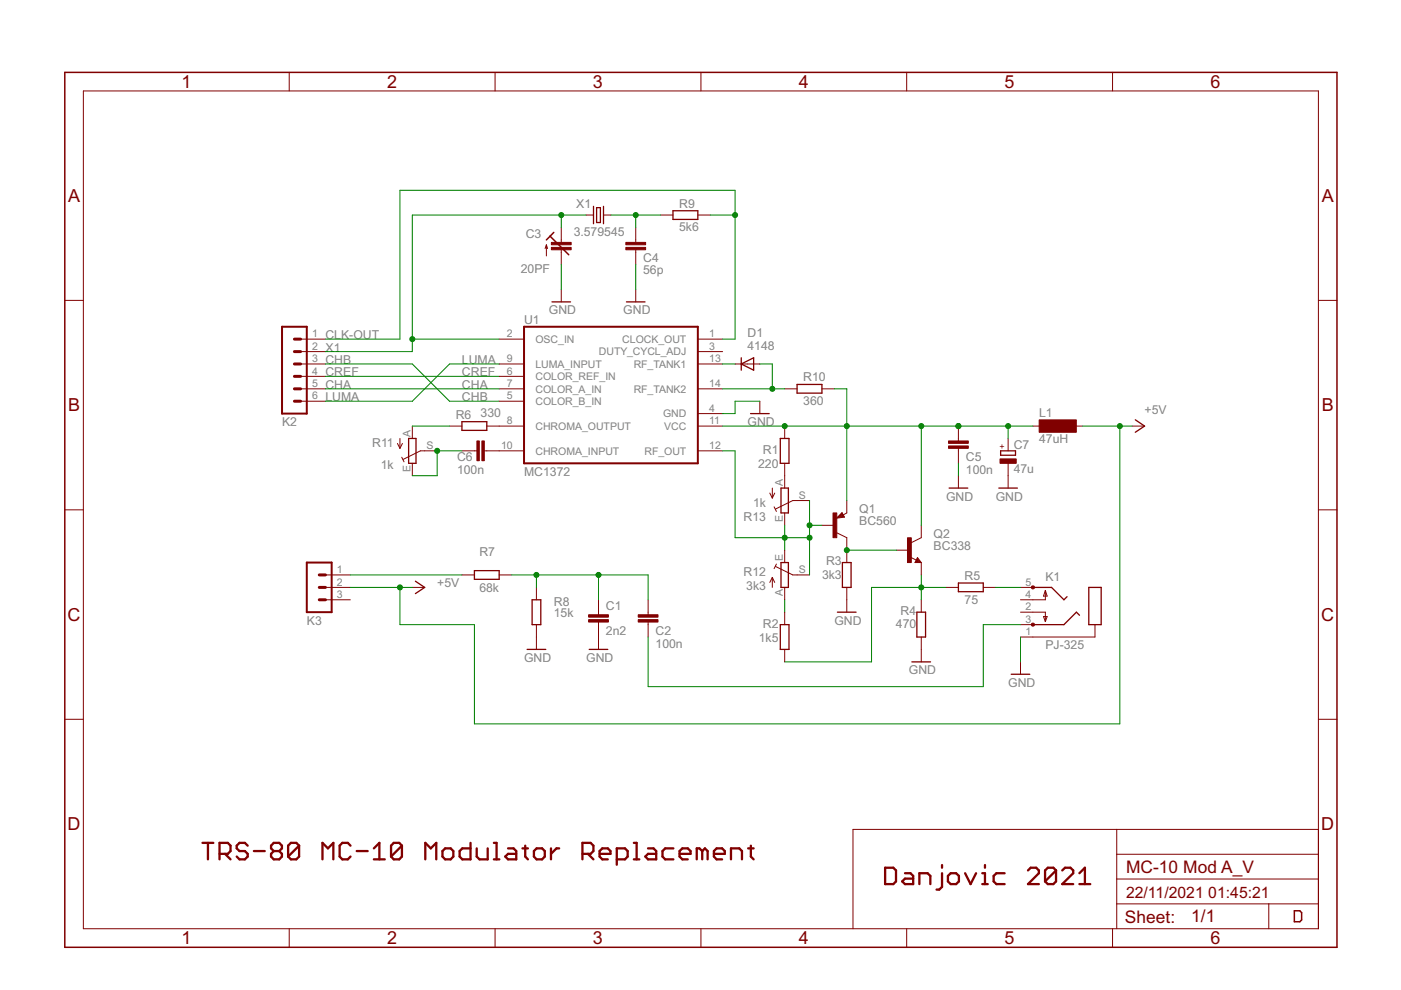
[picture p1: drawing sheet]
<svg xmlns="http://www.w3.org/2000/svg" width="297mm" height="210mm" viewBox="0 0 297 210" stroke-linecap="round" stroke-linejoin="round" font-family="sans-serif">
<g fill="none" stroke="#800000" stroke-width=".49">
<path d="M42.9 178.7h2.3M44.1 178.7v3.5M52.5 179.3l-.6-.6h-1.1l-.6 .6v.6l.6 .5h1.1l.6 .6v.6l-.6 .6h-1.1l-.6-.6M63.4 179.3l-.6-.6h-1.1l-.6 .6v2.3M63.4 179.3v2.3l-.6 .6h-1.1l-.6-.6M63.4 179.3l-2.3 2.3M74.3 179.3l-.6-.6h-1.1l-.6 .6v2.3l.6 .6h1.1l.6-.6M79.3 179.9l1.1-1.2v3.5M85.2 179.3l-.6-.6h-1.1l-.6 .6v2.3M85.2 179.3v2.3l-.6 .6h-1.1l-.6-.6M85.2 179.3l-2.3 2.3M99.8 178.7v3.5h-1.8l-.5-.6v-1.2l.5-.5h1.8"/>
<path d="M101.1 179.9v1.7l.6 .6h1.7v-2.3M104.7 178.7h.6v3.5M107.7 179.9h1.2l.6 .5v1.8h-1.8l-.6-.6 .6-.6h1.8M110.8 179.9h1.1M111.4 179.3v2.3l.5 .6M116.8 179.9v2.3M118.6 179.9h-.6l-1.2 1.1M134.4 178.7h.6v3.5M137.4 179.9h1.2l.5 .5v1.8h-1.7l-.6-.6 .6-.6h1.7M142.8 179.9h-1.8l-.5 .5v1.2l.5 .6h1.8M158.6 179.9h1.2M159.2 179.3v2.3l.6 .6"/>
<path d="M46.5 181h1.8l.6-.6v-1.1l-.6-.6h-1.8v3.5M47.7 181l1.2 1.2M53.8 180.4h2.3M58 180.4l-.5-.5v-.6l.5-.6h1.2l.6 .6v.6l-.6 .5M58 180.4h1.2M58 180.4l-.5 .6v.6l.5 .6h1.2l.6-.6v-.6l-.6-.6M68.4 182.2v-3.5l1.1 1.2 1.2-1.2v3.5M75.6 180.4h2.4M79.3 182.2h2.3M90.2 182.2v-3.5l1.1 1.2 1.2-1.2v3.5M93.8 180.4l.6-.5h1.1l.6 .5v1.2l-.6 .6h-1.1l-.6-.6zM104.7 182.2h1.2"/>
<path d="M113.2 180.4l.6-.5h1.1l.6 .5v1.2l-.6 .6h-1.1l-.6-.6zM123.5 181h1.7l.6-.6v-1.1l-.6-.6h-1.7v3.5M124.7 181l1.1 1.2M127.1 181h2.3v-.6l-.5-.5h-1.2l-.6 .5v1.2l.6 .6h1.2M130.8 182.2h1.7l.6-.6v-1.2l-.6-.5h-1.7v3.4M134.4 182.2h1.2M144.1 181h2.3v-.6l-.6-.5h-1.1l-.6 .5v1.2l.6 .6h1.1M148.9 180.4l-.6-.5h-.6v2.3M148.9 180.4v1.8M148.9 180.4l.6-.5 .5 .5v1.8M151.4 181h2.3v-.6l-.6-.5h-1.2l-.5 .5v1.2l.5 .6h1.2M155 182.2v-2.3h1.7l.6 .5v1.8"/>
<path d="M187.7 184h1.7l.6 .6v2.3l-.6 .6h-1.7zM191.9 185.1h1.1l.6 .6v1.8h-1.7l-.6-.6 .6-.6h1.7M194.9 187.5v-2.4h1.8l.6 .6v1.8M199.7 185.1v2.9l-.6 .6h-.5M199.7 183.4v.6M201 185.7l.6-.6h1.1l.6 .6v1.2l-.6 .6h-1.1l-.6-.6zM204.6 185.1l1.2 2.4 1.1-2.4M208.3 187.5h1.1M208.3 185.1h.5v2.4M208.8 183.4v.6M213 185.1h-1.7l-.6 .6v1.2l.6 .6h1.7M218 184.6l.5-.6h1.2l.6 .6v.5l-2.3 2.4h2.3"/>
<path d="M223.9 184.6v2.3l-.6 .6h-1.1l-.6-.6M223.9 184.6l-.6-.6h-1.1l-.6 .6v2.3M223.9 184.6l-2.3 2.3M225.2 184.6l.6-.6h1.1l.6 .6v.5l-2.3 2.4h2.3M228.9 187.5h2.3M228.9 185.1l1.1-1.1v3.5"/>
</g>
<path d="M13.7 15.3h269.8v185.6h-269.8zM116.6 50.1l4 3.9M116.6 50.1l-.8 .8M117.4 49.3l-.8 .8M274.4 193.1h1.2l.4 .4v1.6l-.4 .3h-1.2z" fill="none" stroke="#800000" stroke-width=".32"/>
<path d="M59.8 69.3h5.2v18.4h-5.2zM111.1 69.3h36.9v28.9h-36.9zM65 119.3h5.3v10.5h-5.3z" fill="none" stroke="#800000" stroke-width=".42"/>
<g fill="none" stroke="#800000" stroke-width=".21">
<path d="M17.7 19.3h261.8v177.6h-261.8zM61.3 15.3v4M105 15.3v4M148.6 15.3v4M192.2 15.3v4M235.9 15.3v4M115.8 51.9v2.4M115.8 51.9l-.2 .8M115.8 51.9l.3 .8M119 48.2v3.2M119 53v3.1M124.3 45.6h1.5"/>
<path d="M128 45.6h1.5M134.8 48.2v3.2M134.8 53v3.1M140.1 45.6h2.6M148 45.6h2.6M13.7 63.7h4M63.7 71.9h5.3M63.7 77.2h5.3M63.7 74.5h5.3M63.7 79.8h5.3M105.8 71.9h5.3M105.8 77.2h5.3"/>
<path d="M105.8 79.8h5.3M119 61.4v2.6M134.8 61.4v2.6M148 71.9h5.2M148 77.2h5.2M148 74.5h5.2M155.9 77.2h5.2M279.5 63.7h4M63.7 82.4h5.3M63.7 85.1h5.3M84.3 94l.5 1.1M84.8 93v2.1"/>
<path d="M85.2 96.9l.5 1M85.3 94l-.5 1.1M87.4 90.3v2.7M87.4 98.2v2.7M92.7 95.6h-3.6l-3.6 1.8M95.3 90.3h2.6M97.9 95.6h3.2M102.7 95.6h8.4M103.2 90.3h7.9M105.8 82.4h5.3M105.8 85.1h5.3M148 95.6h5.2"/>
<path d="M148 82.4h5.2M148 87.7h5.2M148 90.3h5.2M161.1 85.1v2.6M166.4 82.4h2.6M166.4 90.3v2.7M166.4 98.2v5.3M174.3 82.4h2.6M203.2 90.3v3.2M203.2 95.1v3.1M213.7 93v2.6M213.7 98.2v5.3"/>
<path d="M219 90.3h2.6M226.9 90.3h2.6M240.1 90.3h2.6M13.7 108.1h4M163.2 104.5l.5 1.1M163.7 103.5v2.1M164.1 107.5l.5 .9M164.3 104.5l-.6 1.1M164.6 119.6l-.5 1M166.4 108.8v2.6M166.4 116.6v2.7M171.6 106.1h-3.5l-3.7 1.8"/>
<path d="M174.3 111.4h2.6M177.4 113l2.1 1v5.3M178.5 108.7l.5 .9-1.6 .3zM179.5 106.1v2.7l-.7 .4M190.1 116.6h2.6M193 118.1l1.3 .7M194.5 118.2l.8 1.1h-1.3zM195.3 111.4v2.6l-2.1 1.1M195.3 119.3v2.6M203.2 100.9v2.6M279.5 108.1h4M69 121.9h5.3"/>
<path d="M69 124.5h5.3M69 127.2h5.3M87.4 124.5h2.6M97.9 121.9h2.7M105.8 121.9h2.7M113.7 124.5v2.7M113.7 132.4v5.3M126.9 127.2v3.1M126.9 131.9v5.8M137.4 127.2v3.1M137.4 131.9v3.2M163.7 122.4v2.1"/>
<path d="M163.7 122.4l-.5 1.1M163.7 122.4l.6 1.1M164.4 120.1l3.7 1.8h3.5M166.4 124.5v2.7M166.4 129.8v2.6M166.4 137.7v2.6M179.5 124.5v5.3M195.3 127.2v2.6M195.3 135.1v5.2M200.6 124.5h2.6M208.5 124.5h2.6M216.4 124.5h2.6"/>
<path d="M216.4 129.8h5.2v2M216.4 132.4h2.6M221.2 130.7h.8l-.4 1.1zM221.6 125.2v2h-5.2M221.6 125.2l.4 1.2h-.8zM232.2 132.4v2.7h-15.8M13.7 152.5h4M216.4 140.3v2.7M279.5 152.5h4M236.8 175.9v21M279.5 175.9h-98.7v21M61.3 196.9v4"/>
<path d="M105 196.9v4M148.6 196.9v4M192.2 196.9v4M235.9 196.9v4M236.8 191.6h42.7M236.8 186.4h42.7M236.8 181.1h42.7M269 191.6v5.3"/>
</g>
<g fill="#800000" stroke="#800000" stroke-width=".21">
<path d="M132.7 52.5h4.2v.5h-4.2z"/>
<path d="M132.7 51.4h4.2v.5h-4.2z"/>
<path d="M102.2 93.5h.5v4.2h-.5z"/>
<path d="M101.1 93.5h.5v4.2h-.5z"/>
<path d="M201.1 94.6h4.2v.5h-4.2z"/>
<path d="M201.1 93.5h4.2v.5h-4.2z"/>
<path d="M176.6 108.8h.8v5.2h-.8z"/>
<path d="M192.4 114h.8v5.3h-.8z"/>
<path d="M135.3 131.4h4.2v.5h-4.2z"/>
<path d="M135.3 130.3h4.2v.6h-4.2z"/>
<path d="M124.8 131.4h4.2v.5h-4.2z"/>
<path d="M124.8 130.3h4.2v.6h-4.2z"/>
<path d="M220.3 89h7.9v2.7h-7.9z"/>
<path d="M116.9 52.5h4.2v.5h-4.2z"/>
<path d="M116.9 51.4h4.2v.5h-4.2z"/>
<path d="M212 97.3h3.5v.9h-3.5z"/>
</g>
<g fill="none" stroke="#800000" stroke-width=".28">
<path d="M125.8 43.8v3.6M126.5 44h.8v3.2h-.8zM128 43.8v3.6M142.7 44.7h5.3v1.8h-5.3zM117 64h4M132.8 64h4M157.2 77.2l2.6-1.3v2.6zM157.2 75.9v2.6M86.6 93h1.6v5.2h-1.6zM97.9 89.4h5.3v1.8h-5.3zM159.1 87.7h4M165.4 93h1.9v5.2h-1.9z"/>
<path d="M169 81.5h5.3v1.9h-5.3zM212.2 95.6h3.1v.9h-3.1zM240.7 89l2 1.3-2 1.4M165.6 103.5h1.6v5.3h-1.6zM165.6 119.3h1.6v5.2h-1.6zM178.5 109.4h-.4l.4-.2 .2 .3-1 .2 .8-.8 .4 .6M178.6 119.3h1.8v5.2h-1.8zM194.5 118.7l.1 .3h-.3l.2-.5 .6 .6h-.8M201.2 103.5h4M211.8 103.5h3.9M88.1 123.2l1.9 1.3-1.9 1.4M100.6 121h5.2v1.8h-5.2z"/>
<path d="M111.8 137.7h3.9M112.8 127.2h1.9v5.2h-1.9zM124.9 137.7h4M165.4 132.4h1.9v5.3h-1.9zM177.5 129.8h4M194.4 129.8h1.8v5.3h-1.8zM203.2 123.6h5.3v1.9h-5.3zM219 124.5h3.9l2.7 2.7 .6-.7M228.9 130.5l-.7-.7-2.6 2.6h-6.6M230.8 124.5h2.7v7.9h-2.7zM193.3 140.3h4M214.4 143h3.9"/>
</g>
<path d="M62.4 77.2h1.3M62.4 74.5h1.3M62.4 71.9h1.3M62.4 79.8h1.3M62.4 82.4h1.3M62.4 85.1h1.3M67.7 127.2h1.3M67.7 124.5h1.3M67.7 121.9h1.3" fill="none" stroke="#800000" stroke-width=".63"/>
<g fill="#800000" stroke="#800000" stroke-width=".21">
<path d="M218.8 132.2h.4v.5h-.4z" fill-rule="evenodd"/>
<path d="M218.8 124.3h.4v.5h-.4z" fill-rule="evenodd"/>
</g>
<g fill="none" stroke="#008000" stroke-width=".21">
<path d="M119 45.6v2.6M119 56.1v5.3M124.3 45.6h-36.9v28.9h-18.4M129.5 45.6h10.6M134.8 45.6v2.6M134.8 56.1v5.3M150.6 45.6h5.3M69 71.9h15.8v-31.6h71.1v31.6h-2.7M69 77.2h18.4l7.9 7.9h10.5M69 79.8h36.8M87.4 71.9h18.4M105.8 77.2h-10.5l-7.9 7.9h-18.4"/>
<path d="M153.2 77.2h2.7M161.1 77.2h2.6v5.2M69 82.4h36.8M87.4 90.3h7.9M97.9 95.6h-5.2v5.3h-5.3M153.2 90.3h65.8M153.2 95.6h2.7v18.4h15.7M153.2 82.4h13.2M161.1 85.1h-5.2v2.6h-2.7M176.9 82.4h2.6v23.7M195.3 90.3v21.1M203.2 98.2v2.7"/>
<path d="M213.7 90.3v2.7M229.5 90.3h10.6M237.4 90.3v63.2h-136.8v-21.1h-15.8v-7.9M166.4 111.4v5.2M171.6 106.1v15.8M171.6 111.4h2.7M179.5 116.6h10.6M74.3 124.5h13.1M74.3 121.9h23.6M108.5 121.9h28.9v5.3M113.7 121.9v2.6M126.9 121.9v5.3"/>
<path d="M166.4 127.2v2.6M195.3 121.9v5.3M200.6 124.5h-15.8v15.8h-18.4M211.1 124.5h5.3M216.4 132.4h-7.9v13.2h-71.1v-10.5M216.4 135.1v5.2"/>
</g>
<g fill="#008000" stroke="#008000" stroke-width=".21">
<circle cx="84.8" cy="124.5" r=".53"/>
<circle cx="237.4" cy="90.3" r=".53"/>
<circle cx="155.9" cy="45.6" r=".53"/>
<circle cx="119" cy="45.6" r=".53"/>
<circle cx="87.4" cy="71.9" r=".53"/>
<circle cx="134.8" cy="45.6" r=".53"/>
<circle cx="203.2" cy="90.3" r=".53"/>
<circle cx="166.4" cy="90.3" r=".53"/>
<circle cx="179.5" cy="90.3" r=".53"/>
<circle cx="195.3" cy="90.3" r=".53"/>
<circle cx="213.7" cy="90.3" r=".53"/>
<circle cx="163.7" cy="82.4" r=".53"/>
<circle cx="166.4" cy="114" r=".53"/>
<circle cx="171.6" cy="111.4" r=".53"/>
<circle cx="171.6" cy="114" r=".53"/>
<circle cx="179.5" cy="116.6" r=".53"/>
<circle cx="195.3" cy="124.5" r=".53"/>
<circle cx="113.7" cy="121.9" r=".53"/>
<circle cx="126.9" cy="121.9" r=".53"/>
<circle cx="92.7" cy="95.6" r=".53"/>
</g>
<g font-size="4.3" fill="#800000">
<text x="38.4" y="18.7">1</text>
<text x="82.1" y="18.7">2</text>
<text x="125.7" y="18.7">3</text>
<text x="169.4" y="18.7">4</text>
<text x="213" y="18.7">5</text>
<text x="256.6" y="18.7">6</text>
<text x="14.4" y="42.8">A</text>
<text x="280.2" y="42.8">A</text>
<text x="14.4" y="87.2">B</text>
<text x="280.2" y="87.2">B</text>
<text x="14.3" y="131.7">C</text>
<text x="280.1" y="131.7">C</text>
<text x="14.3" y="176.1">D</text>
<text x="280.1" y="176.1">D</text>
<text x="38.4" y="200.2">1</text>
<text x="82.1" y="200.2">2</text>
<text x="125.7" y="200.2">3</text>
<text x="169.4" y="200.2">4</text>
<text x="213" y="200.2">5</text>
<text x="256.6" y="200.2">6</text>
</g>
<g font-size="4.1" fill="#800000">
<text x="238.7" y="185.1">MC-10 Mod A_V</text>
<text x="238.5" y="195.7">Sheet:</text>
<text x="252.6" y="195.6">1/1</text>
</g>
<g font-size="3.7" fill="#800000">
<text x="238.7" y="190.3">22/11/2021</text>
<text x="256.2" y="190.3">01:45:21</text>
</g>
<g font-size="2.9" fill="#808080">
<text x="122.2" y="44">X1</text>
<text x="144" y="44">R9</text>
<text x="111.5" y="50.5">C3</text>
<text x="121.6" y="50.1">3.579545</text>
<text x="144" y="49">5k6</text>
<text x="110.4" y="57.8">20PF</text>
<text x="136.4" y="58.1">56p</text>
<text x="136.4" y="55.5">C4</text>
<text x="69" y="71.9">CLK-OUT</text>
<text x="111.1" y="68.6">U1</text>
<text x="116.4" y="66.6">GND</text>
<text x="132.2" y="66.6">GND</text>
<text x="158.5" y="71.4">D1</text>
<text x="69" y="74.5">X1</text>
<text x="69" y="77.2">CHB</text>
<text x="97.9" y="77.2">LUMA</text>
<text x="158.5" y="74.3">4148</text>
<text x="69" y="79.8">CREF</text>
<text x="69" y="82.4">CHA</text>
<text x="97.9" y="79.8">CREF</text>
<text x="97.9" y="82.4">CHA</text>
<text x="170.3" y="80.9">R10</text>
<text x="69" y="85.1">LUMA</text>
<text x="96.6" y="88.8">R6</text>
<text x="97.9" y="85.1">CHB</text>
<text x="101.9" y="88.5">330</text>
<text x="170.3" y="85.9">360</text>
<text x="220.3" y="88.5">L1</text>
<text x="242.7" y="87.7">+5V</text>
<text x="59.8" y="90.3">K2</text>
<text x="78.9" y="94.7">R11</text>
<text x="158.5" y="90.3">GND</text>
<text x="214.9" y="95.1">C7</text>
<text x="220.3" y="94">47uH</text>
<text x="80.7" y="99.5">1k</text>
<text x="96.9" y="100.5">100n</text>
<text x="96.9" y="97.8">C6</text>
<text x="111.1" y="100.9">MC1372</text>
<text x="160.7" y="99.3">220</text>
<text x="161.7" y="96.4">R1</text>
<text x="204.8" y="100.5">100n</text>
<text x="204.8" y="97.8">C5</text>
<text x="214.9" y="100.4">47u</text>
<text x="159.7" y="107.4">1k</text>
<text x="200.6" y="106.1">GND</text>
<text x="211.1" y="106.1">GND</text>
<text x="157.7" y="110.5">R13</text>
<text x="182.2" y="111.4">BC560</text>
<text x="182.2" y="108.8">Q1</text>
<text x="101.6" y="118">R7</text>
<text x="175.2" y="119.8">R3</text>
<text x="197.9" y="116.6">BC338</text>
<text x="197.9" y="114">Q2</text>
<text x="92.7" y="124.5">+5V</text>
<text x="101.6" y="125.6">68k</text>
<text x="157.7" y="122">R12</text>
<text x="158.2" y="125.1">3k3</text>
<text x="174.3" y="122.7">3k3</text>
<text x="204.5" y="123">R5</text>
<text x="221.6" y="123.2">K1</text>
<text x="117.4" y="130.9">15k</text>
<text x="117.4" y="128.5">R8</text>
<text x="128.5" y="129.4">C1</text>
<text x="190.9" y="130.3">R4</text>
<text x="204.5" y="128">75</text>
<text x="65.1" y="132.4">K3</text>
<text x="128.5" y="134.7">2n2</text>
<text x="139" y="137.3">100n</text>
<text x="139" y="134.7">C2</text>
<text x="160.9" y="136.1">1k5</text>
<text x="161.7" y="133.2">R2</text>
<text x="176.9" y="132.4">GND</text>
<text x="189.9" y="133.2">470</text>
<text x="221.6" y="137.7">PJ-325</text>
<text x="111.1" y="140.3">GND</text>
<text x="124.3" y="140.3">GND</text>
<text x="192.7" y="143">GND</text>
<text x="213.7" y="145.6">GND</text>
</g>
<g font-size="2.5" fill="#808080">
<text x="66.2" y="71.5">1</text>
<text x="107.5" y="71.5">2</text>
<text x="150.4" y="71.5">1</text>
<text x="66.2" y="74.2">2</text>
<text x="66.2" y="76.8">3</text>
<text x="107.5" y="76.8">9</text>
<text x="113.5" y="72.7">OSC_IN</text>
<text x="113.5" y="78">LUMA_INPUT</text>
<text x="127" y="75.3">DUTY_CYCL_ADJ</text>
<text x="131.9" y="72.7">CLOCK_OUT</text>
<text x="134.4" y="78">RF_TANK1</text>
<text x="150.4" y="76.8">13</text>
<text x="150.4" y="74.2">3</text>
<text x="66.2" y="79.4">4</text>
<text x="66.2" y="82.1">5</text>
<text x="107.5" y="79.4">6</text>
<text x="107.5" y="82.1">7</text>
<text x="113.5" y="80.6">COLOR_REF_IN</text>
<text x="113.5" y="83.2">COLOR_A_IN</text>
<text x="134.4" y="83.2">RF_TANK2</text>
<text x="150.4" y="82.1">14</text>
<text x="66.2" y="84.7">6</text>
<text x="107.5" y="90">8</text>
<text x="107.5" y="84.7">5</text>
<text x="113.5" y="85.9">COLOR_B_IN</text>
<text x="140.6" y="88.5">GND</text>
<text x="150.4" y="87.3">4</text>
<text x="150.4" y="90">11</text>
<text x="87.1" y="92.6" transform="rotate(-90 87.1 92.6)">A</text>
<text x="90.4" y="95.2">S</text>
<text x="106.2" y="95.2">10</text>
<text x="113.5" y="91.1">CHROMA_OUTPUT</text>
<text x="140.8" y="91.1">VCC</text>
<text x="150.4" y="95.2">12</text>
<text x="87.1" y="100.1" transform="rotate(-90 87.1 100.1)">E</text>
<text x="113.5" y="96.4">CHROMA_INPUT</text>
<text x="136.6" y="96.4">RF_OUT</text>
<text x="166" y="103.1" transform="rotate(-90 166 103.1)">A</text>
<text x="169.4" y="105.8">S</text>
<text x="166" y="110.6" transform="rotate(-90 166 110.6)">E</text>
<text x="166" y="118.9" transform="rotate(-90 166 118.9)">E</text>
<text x="71.4" y="121.5">1</text>
<text x="71.4" y="124.2">2</text>
<text x="169.4" y="121.5">S</text>
<text x="217.4" y="124.2">5</text>
<text x="71.4" y="126.8">3</text>
<text x="166" y="126.4" transform="rotate(-90 166 126.4)">A</text>
<text x="217.4" y="126.8">4</text>
<text x="217.4" y="129.4">2</text>
<text x="217.4" y="132.1">3</text>
<text x="217.4" y="134.7">1</text>
</g>
<text font-size="2.1" fill="#800000" x="213.1" y="95.2" transform="rotate(-90 213.1 95.2)">+</text>
</svg>
